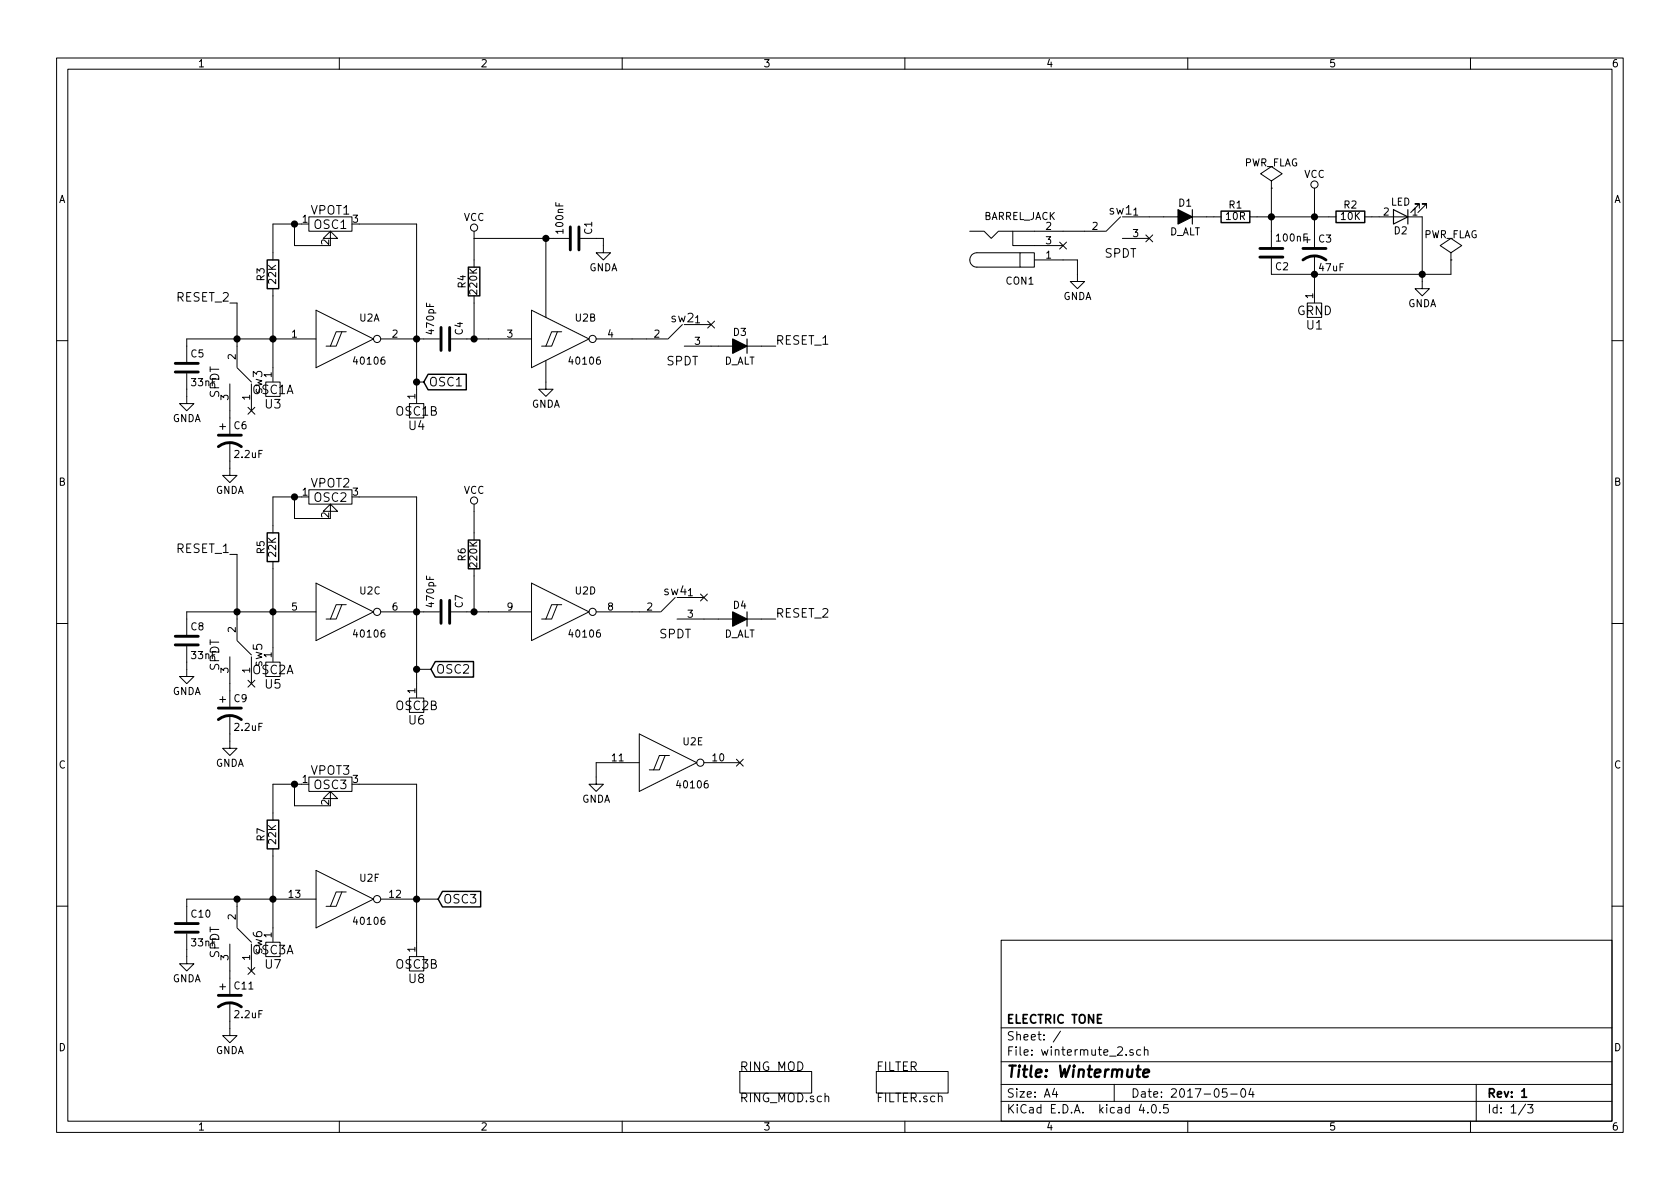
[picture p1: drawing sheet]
<svg xmlns="http://www.w3.org/2000/svg" width="297mm" height="210mm" viewBox="0 0 297 210" stroke-linecap="round" stroke-linejoin="round" font-family="sans-serif">
<g fill="none" stroke="#000" stroke-width=".18">
<path d="M10 10.3h277v189.9h-277zM12 12.2h273v186.1h-273zM60 10.3v1.9M110 10.3v1.9M160 10.3v1.9M210 10.3v1.9M260 10.3v1.9M52.1 39.6v3.8h6.3M53.3 39.6h-5v6.4M54.6 38.3h7.6v2.6h-7.6zM63.5 39.6h10.2v31.7M198.1 38.3l-2.5 2.6"/>
<path d="M198.5 38.3h17.4M221 38.3h15.2M224.8 33.3h.1M224.8 32l1.9-1.3-1.9-1.2-1.9 1.2 1.9 1.3v1.3M224.8 33.3v10.4M232.4 33.3v10.4M241.3 38.3h10.2v12.7h1.2l-1.2 1.3-1.3-1.3h1.3M251 36.8v-.7h-.8h.8l-1.6 1.5M252.2 36.8v-.7h-.7h.7l-1.5 1.5M40.6 53.6h1.3v11.3M48.3 51v16.5M55.9 54.9l10.1 5-10.1 5.1z"/>
<path d="M55.9 59.9h-22.9v4.1M58.4 40.9l-1.3 1.3h2.6l-1.3-1.3v1.3M60.5 58.7l-1.1 2.5h-1M61.2 58.7h-1.8l-1 2.5h-.7M67.3 59.9h10.4M79.8 59.9h14.2M83.8 40.9v6.3M83.8 52.3v7.6M83.8 42.2h16.8M94 54.9l10.1 5-10.1 5.1zM96.5 42.2v13.9M98.6 58.7l-1.1 2.5h-1"/>
<path d="M99.3 58.7h-1.8l-1 2.5h-.7M102.6 42.2h4.1v2.5h1.2l-1.2 1.3-1.3-1.3h1.3M105.4 59.9h12.6M120.6 57.4l-2.5 2.5M121 57.4h4.7M125.1 56.8l1.2 1.2M126.3 56.8l-1.2 1.2M171.4 40.9h2.6l1.3 1.3 1.2-1.3h19M179.1 40.9v2.5h8.9M180.3 44.7h2.6v2.5h-2.6zM180.3 44.7h-7.6a1.27 1.27 0 0 0-1.2 1.3 1.27 1.27 0 0 0 1.2 1.2h7.6M182.9 46h7.6v3.8h1.3l-1.3 1.2-1.3-1.2h1.3"/>
<path d="M187.4 42.8l1.2 1.2M188.6 42.8l-1.2 1.2M198.5 42.2h4.7M202.6 41.5l1.2 1.3M203.8 41.5l-1.2 1.3M224.8 45.7v2.8h31.7v-2.5M230.6 42.4h1M232.4 45.2v8.3M256.5 46h.1M256.5 44.7l1.9-1.3-1.9-1.2-1.9 1.2 1.9 1.3v1.3M10 60.2h2M33 66v5.4h1.3l-1.3 1.2-1.3-1.2h1.3"/>
<path d="M38.9 75.4h1M39.4 74.9v1M40.6 78.2v5.9h1.3l-1.3 1.2-1.2-1.2h1.2M40.6 67.9v8.8M41.9 65l2.5 2.6M43.8 72l1.3 1.2M44.4 67.9v4.7M45.1 72l-1.3 1.2M73.7 67.6h1.2M96.5 63.7v5.1h1.3l-1.3 1.3-1.3-1.3h1.3M121 61.2h16.2M285 60.2h2"/>
<path d="M40.6 98h1.3v15.2M48.3 99.3v17.7M52.1 87.9v3.8h6.3M53.3 87.9h-5v6.3M54.6 86.6h7.6v2.5h-7.6zM58.4 89.1l-1.3 1.3h2.6l-1.3-1.3v1.3M63.5 87.9h10.2v35.5M83.8 89.1v6.4M10 110.3h2M33 114.3v5.3h1.3l-1.3 1.3-1.3-1.3h1.3M40.6 116.1v8.9M41.9 113.3l2.5 2.5"/>
<path d="M44.4 116.1v4.8M55.9 103.1l10.1 5.1-10.1 5.1zM55.9 108.2h-22.9v4.1M60.5 106.9l-1.1 2.6h-1M61.2 106.9h-1.8l-1 2.6h-.7M67.3 108.2h10.4M73.7 118.4h2.5M79.8 108.2h14.2M83.8 100.6v7.6M94 103.1l10.1 5.1-10.1 5.1zM98.6 106.9l-1.1 2.6h-1M99.3 106.9h-1.8l-1 2.6h-.7"/>
<path d="M105.4 108.2h11.3M119.4 105.7l-2.6 2.5M119.7 109.5h17.5M119.7 105.7h4.8M123.9 105l1.2 1.3M125.1 105l-1.2 1.3M285 110.3h2M38.9 123.7h1M39.4 123.2v1M40.6 126.5v5.8h1.3l-1.3 1.3-1.2-1.3h1.2M43.8 120.3l1.3 1.2M45.1 120.3l-1.3 1.2"/>
<path d="M52.1 138.7v3.8h6.3M53.3 138.7h-5v6.3M54.6 137.4h7.6v2.5h-7.6zM58.4 139.9l-1.3 1.3h2.6l-1.3-1.3v1.3M63.5 138.7h10.2v30.4M113 134.9h-7.6v3.8h1.3l-1.3 1.2-1.3-1.2h1.3M113 129.8l10.2 5.1-10.2 5zM117.6 133.6l-1 2.5h-1M118.4 133.6h-1.8l-1 2.5h-.8M124.5 134.9h6.3M130.2 134.3l1.2 1.2M131.4 134.3l-1.2 1.2"/>
<path d="M41.9 159v5M48.3 150.1v16.5M55.9 153.9l10.1 5.1-10.1 5.1zM55.9 159h-22.9v4.1M60.5 157.7l-1.1 2.6h-1M61.2 157.7h-1.8l-1 2.6h-.7M67.3 159h10.2M10 160.2h2M33 165.1v5.3h1.3l-1.3 1.3-1.3-1.3h1.3M38.9 174.5h1M39.4 174v1M40.6 177.3v5.8h1.3l-1.3 1.3-1.2-1.3h1.2"/>
<path d="M40.6 166.9v8.9M41.9 164.1l2.5 2.5M43.8 171.1l1.3 1.2M44.4 166.9v4.8M45.1 171.1l-1.3 1.2M177 166.3h108v32h-108zM285 160.2h2M60 198.3v1.9M110 198.3v1.9M130.8 189.5h12.7v3.8h-12.7zM154.9 189.5h12.7v3.8h-12.7zM160 198.3v1.9"/>
<path d="M177 194.8h108M177 191.8h108M177 187.8h108M177 181.8h108M186.4 192.5l-.3 1h.9M186.8 193v1M187.5 182.3l-1.3 2M197 191.8v3M200.3 185.7a.37 .37 0 0 0-.6 .1l.1 .2 .5 .2 .1 .1-.2 .3-.5-.1M201.7 185.7l-.5-.1-.2 .3v.6l.2 .1 .5-.1M201.8 195.2l-.4 1.1h1M202.3 185.7l.2-.1 .4 .1 .1 .9"/>
<path d="M202.3 185.1v1.5M202.9 196.7v.1M203.8 195.4l.1-.1a.81 .81 0 0 1 .6 .6 .81 .81 0 0 1-.3 .8l-.1 .1a.8 .8 0 0 1-.6-.6 .8 .8 0 0 1 .3-.8zM205.1 196.7v.1M206.5 195.3h-.7l-.1 .7 .2-.1 .5 .1 .2 .2-.1 .5-.2 .1-.6-.1M210 198.3v1.9M216.9 192.5h-.7l-.1 .7 .2-.1 .5 .1 .2 .2-.1 .5-.2 .1-.6-.1M217.6 193.5h1.1M219.5 192.7l.2-.2a.81 .81 0 0 1 .6 .6 .81 .81 0 0 1-.3 .8l-.1 .1a.79 .79 0 0 1-.4-1.3zM221.2 192.5l-.4 1h.9M221.5 193v1M260 198.3v1.9"/>
<path d="M261 191.8v6.5M269.7 195.2l-1.2 2M270.1 195.3h.9l-.5 .6 .5 .1v.7l-.2 .1-.7-.1"/>
<circle cx="232.4" cy="32.6" r=".63"/>
<circle cx="66.7" cy="59.9" r=".63"/>
<circle cx="83.8" cy="40.3" r=".63"/>
<circle cx="104.8" cy="59.9" r=".63"/>
<circle cx="83.8" cy="88.5" r=".63"/>
<circle cx="66.7" cy="108.2" r=".63"/>
<circle cx="104.8" cy="108.2" r=".63"/>
<circle cx="123.8" cy="134.9" r=".63"/>
<circle cx="66.7" cy="159" r=".63"/>
</g>
<path d="M269.1 194h.8" fill="none" stroke="#000" stroke-width=".3"/>
<path d="M202.2 189.8l.9-.2v-.4l-.6-.1-.3 .3v.9l.2 .1 .5-.1" fill="none" stroke="#000" stroke-width=".41"/>
<path d="M215.9 37.3h5.1v2.1h-5.1zM236.2 37.3h5.1v2.1h-5.1zM47.2 46h2.1v5h-2.1zM82.8 47.2h2v5.1h-2zM75.7 66.2h6.7v2.7h-6.7l-.8-1.3zM47.2 94.2h2.1v5.1h-2.1zM82.8 95.5h2v5.1h-2zM77 117h6.7v2.7h-6.7l-.8-1.3zM47.2 145h2.1v5.1h-2.1zM78.2 157.6h6.8v2.8h-6.8l-.7-1.4z" fill="none" stroke="#000" stroke-width=".25"/>
<g fill="#000" stroke="#000" stroke-width=".25">
<circle cx="52.1" cy="39.6" r=".51"/>
<circle cx="224.8" cy="38.3" r=".51"/>
<circle cx="232.4" cy="38.3" r=".51"/>
<circle cx="41.9" cy="59.9" r=".51"/>
<circle cx="48.3" cy="59.9" r=".51"/>
<circle cx="73.7" cy="59.9" r=".51"/>
<circle cx="83.8" cy="59.9" r=".51"/>
<circle cx="96.5" cy="42.2" r=".51"/>
<circle cx="232.4" cy="48.5" r=".51"/>
<circle cx="251.5" cy="48.5" r=".51"/>
<circle cx="73.7" cy="67.6" r=".51"/>
<circle cx="52.1" cy="87.9" r=".51"/>
<circle cx="41.9" cy="108.2" r=".51"/>
<circle cx="48.3" cy="108.2" r=".51"/>
<circle cx="73.7" cy="118.4" r=".51"/>
<circle cx="73.7" cy="108.2" r=".51"/>
<circle cx="83.8" cy="108.2" r=".51"/>
<circle cx="52.1" cy="138.7" r=".51"/>
<circle cx="41.9" cy="159" r=".51"/>
<circle cx="48.3" cy="159" r=".51"/>
<circle cx="73.7" cy="159" r=".51"/>
</g>
<g fill="none" stroke="#000" stroke-width=".51">
<path d="M78 57.9v4.1M79.5 57.9v4.1M100.8 40.1v4.1M102.4 40.1v4.1M222.8 43.9h4M222.8 45.5h4M230.4 46a3.3 3.3 0 0 1 4 0M230.4 43.9h4M31 65.8h4.1M31 64.3h4.1M38.6 79a3.3 3.3 0 0 1 4.1 0M38.6 77h4.1"/>
<path d="M31 114h4.1M31 112.5h4.1M78 106.2v4M79.5 106.2v4M38.6 127.2a3.3 3.3 0 0 1 4.1 0M38.6 125.2h4.1M31 164.8h4.1M31 163.3h4.1M38.6 178a3.3 3.3 0 0 1 4.1 0M38.6 176h4.1"/>
</g>
<path d="M210.8 37.1v2.5M246.4 37.1l2.5 1.2-2.5 1.3zM248.9 37.1v2.5M132.1 59.9v2.6M132.1 108.2v2.5" fill="none" stroke="#000" stroke-width=".2"/>
<path d="M208.3 37.1l2.5 1.2-2.5 1.3zM129.5 59.9l2.6 1.3-2.6 1.3zM129.5 108.2l2.6 1.3-2.6 1.2z" fill="#000" stroke="#000" stroke-width=".2"/>
<text font-size="2.8" x="178" y="190.5">Title: Wintermute</text>
<g font-size="2.1">
<text x="54.9" y="37.9">VPOT1</text>
<text x="55.5" y="40.5">OSC1</text>
<text x="196.1" y="37.9">sw1</text>
<text x="195.3" y="45.6">SPDT</text>
<text x="31.2" y="53.3">RESET_2</text>
<text x="118.6" y="57">sw2</text>
<text x="229.3" y="55.7">GRND</text>
<text x="231.1" y="58.3">U1</text>
<text x="117.8" y="64.6">SPDT</text>
<text x="137.2" y="61">RESET_1</text>
<text x="38.8" y="70.4" transform="rotate(-90 38.8 70.4)">SPDT</text>
<text x="44.6" y="69.7">OSC1A</text>
<text x="46.4" y="69.6" transform="rotate(-90 46.4 69.6)">sw3</text>
<text x="75.8" y="68.3">OSC1</text>
<text x="46.9" y="72.2">U3</text>
<text x="70" y="73.5">OSC1B</text>
<text x="72.3" y="76">U4</text>
<text x="54.9" y="86.2">VPOT2</text>
<text x="55.5" y="88.7">OSC2</text>
<text x="31.2" y="97.8">RESET_1</text>
<text x="117.4" y="105.3">sw4</text>
<text x="116.6" y="112.9">SPDT</text>
<text x="137.2" y="109.2">RESET_2</text>
<text x="38.8" y="118.6" transform="rotate(-90 38.8 118.6)">SPDT</text>
<text x="44.6" y="119.2">OSC2A</text>
<text x="46.4" y="117.8" transform="rotate(-90 46.4 117.8)">sw5</text>
<text x="77.1" y="119.1">OSC2</text>
<text x="46.9" y="121.8">U5</text>
<text x="70" y="125.6">OSC2B</text>
<text x="72.3" y="128.1">U6</text>
<text x="54.9" y="137">VPOT3</text>
<text x="55.5" y="139.5">OSC3</text>
<text x="78.4" y="159.8">OSC3</text>
<text x="38.8" y="169.4" transform="rotate(-90 38.8 169.4)">SPDT</text>
<text x="44.6" y="168.8">OSC3A</text>
<text x="46.4" y="168.6" transform="rotate(-90 46.4 168.6)">sw6</text>
<text x="46.9" y="171.3">U7</text>
<text x="70" y="171.3">OSC3B</text>
<text x="72.3" y="173.8">U8</text>
<text x="178" y="184">Sheet: /</text>
<text x="178" y="181">ELECTRIC TONE</text>
<text x="130.8" y="189.4">RING_MOD</text>
<text x="154.9" y="189.4">FILTER</text>
<text x="178" y="186.7">File: wintermute_2.sch</text>
<text x="130.8" y="194.9">RING_MOD.sch</text>
<text x="154.9" y="194.9">FILTER.sch</text>
<text x="178" y="196.9">KiCad E.D.A. kicad 4.0.5</text>
<text x="178" y="194.1">Size: A4</text>
<text x="200" y="194.1">Date: 2017-05-04</text>
<text x="263" y="194.1">Rev: 1</text>
<text x="263" y="196.9">Id: 1/3</text>
</g>
<g font-size="1.8">
<text x="35" y="11.9">1</text>
<text x="85" y="11.9">2</text>
<text x="135" y="11.9">3</text>
<text x="185" y="11.9">4</text>
<text x="235" y="11.9">5</text>
<text x="285" y="11.9">6</text>
<text x="219.8" y="29.4">PWR_FLAG</text>
<text x="10.4" y="35.9">A</text>
<text x="230.6" y="31.4">VCC</text>
<text x="285.4" y="35.9">A</text>
<text x="53.5" y="39.4">1</text>
<text x="62.4" y="39.4">3</text>
<text x="82" y="39.1">VCC</text>
<text x="99.6" y="41.1" transform="rotate(-90 99.6 41.1)">100nF</text>
<text x="104.7" y="41.4" transform="rotate(-90 104.7 41.4)">C1</text>
<text x="173.8" y="38.9">BARREL_JACK</text>
<text x="184.9" y="40.6">2</text>
<text x="193.1" y="40.6">2</text>
<text x="200.3" y="38.1">1</text>
<text x="200.3" y="41.9">3</text>
<text x="206.7" y="41.6">D_ALT</text>
<text x="208.4" y="36.5">D1</text>
<text x="216.8" y="38.9">10R</text>
<text x="217.3" y="36.8">R1</text>
<text x="237.1" y="38.9">10K</text>
<text x="237.6" y="36.8">R2</text>
<text x="244.6" y="38.1">2</text>
<text x="245.9" y="36.3">LED</text>
<text x="246.5" y="41.4">D2</text>
<text x="249.7" y="38.1">1</text>
<text x="58.2" y="43.3" transform="rotate(-90 58.2 43.3)">2</text>
<text x="104.1" y="47.9">GNDA</text>
<text x="184.9" y="45.7">1</text>
<text x="184.9" y="43.2">3</text>
<text x="225.6" y="47.8">C2</text>
<text x="225.8" y="42.7">100nF</text>
<text x="233.2" y="42.9">C3</text>
<text x="233.3" y="47.9">47uF</text>
<text x="251.6" y="42.1">PWR_FLAG</text>
<text x="46.8" y="49.6" transform="rotate(-90 46.8 49.6)">R3</text>
<text x="48.8" y="50.1" transform="rotate(-90 48.8 50.1)">22K</text>
<text x="82.3" y="50.9" transform="rotate(-90 82.3 50.9)">R4</text>
<text x="84.4" y="51.9" transform="rotate(-90 84.4 51.9)">220K</text>
<text x="177.9" y="50.3">CON1</text>
<text x="187.9" y="53">GNDA</text>
<text x="232.2" y="52.8" transform="rotate(-90 232.2 52.8)">1</text>
<text x="51.6" y="59.7">1</text>
<text x="63.6" y="56.8">U2A</text>
<text x="69.4" y="59.7">2</text>
<text x="76.7" y="58.9" transform="rotate(-90 76.7 58.9)">470pF</text>
<text x="81.8" y="59.2" transform="rotate(-90 81.8 59.2)">C4</text>
<text x="89.7" y="59.7">3</text>
<text x="101.8" y="56.8">U2B</text>
<text x="107.5" y="59.7">4</text>
<text x="115.7" y="59.7">2</text>
<text x="122.9" y="57.1">1</text>
<text x="129.7" y="59.4">D3</text>
<text x="248.9" y="54.3">GNDA</text>
<text x="33.8" y="63.2">C5</text>
<text x="41.7" y="63.5" transform="rotate(-90 41.7 63.5)">2</text>
<text x="62.8" y="64.5">40106</text>
<text x="100.9" y="64.5">40106</text>
<text x="122.9" y="61">3</text>
<text x="127.9" y="64.5">D_ALT</text>
<text x="33.9" y="68.3">33nF</text>
<text x="40.4" y="70.7" transform="rotate(-90 40.4 70.7)">3</text>
<text x="44.2" y="70.7" transform="rotate(-90 44.2 70.7)">1</text>
<text x="48" y="66.7" transform="rotate(-90 48 66.7)">1</text>
<text x="73.4" y="70.6" transform="rotate(-90 73.4 70.6)">1</text>
<text x="30.4" y="74.6">GNDA</text>
<text x="41.4" y="75.9">C6</text>
<text x="93.9" y="72.1">GNDA</text>
<text x="41.6" y="81">2.2uF</text>
<text x="10.4" y="85.9">B</text>
<text x="38" y="87.3">GNDA</text>
<text x="53.5" y="87.6">1</text>
<text x="62.4" y="87.6">3</text>
<text x="82" y="87.3">VCC</text>
<text x="285.4" y="85.9">B</text>
<text x="58.2" y="91.5" transform="rotate(-90 58.2 91.5)">2</text>
<text x="46.8" y="97.9" transform="rotate(-90 46.8 97.9)">R5</text>
<text x="48.8" y="98.4" transform="rotate(-90 48.8 98.4)">22K</text>
<text x="82.3" y="99.2" transform="rotate(-90 82.3 99.2)">R6</text>
<text x="84.4" y="100.1" transform="rotate(-90 84.4 100.1)">220K</text>
<text x="51.6" y="107.9">5</text>
<text x="63.7" y="105.1">U2C</text>
<text x="69.4" y="107.9">6</text>
<text x="76.7" y="107.2" transform="rotate(-90 76.7 107.2)">470pF</text>
<text x="81.8" y="107.4" transform="rotate(-90 81.8 107.4)">C7</text>
<text x="89.7" y="107.9">9</text>
<text x="101.8" y="105.1">U2D</text>
<text x="107.5" y="107.9">8</text>
<text x="114.4" y="107.9">2</text>
<text x="121.6" y="105.4">1</text>
<text x="129.7" y="107.6">D4</text>
<text x="33.8" y="111.4">C8</text>
<text x="41.7" y="111.8" transform="rotate(-90 41.7 111.8)">2</text>
<text x="62.8" y="112.7">40106</text>
<text x="100.9" y="112.7">40106</text>
<text x="121.6" y="109.2">3</text>
<text x="127.9" y="112.7">D_ALT</text>
<text x="33.9" y="116.5">33nF</text>
<text x="40.4" y="119" transform="rotate(-90 40.4 119)">3</text>
<text x="44.2" y="119" transform="rotate(-90 44.2 119)">1</text>
<text x="48" y="116.3" transform="rotate(-90 48 116.3)">1</text>
<text x="30.4" y="122.9">GNDA</text>
<text x="41.4" y="124.1">C9</text>
<text x="73.4" y="122.6" transform="rotate(-90 73.4 122.6)">1</text>
<text x="41.6" y="129.2">2.2uF</text>
<text x="120.8" y="131.8">U2E</text>
<text x="10.4" y="135.9">C</text>
<text x="38" y="135.6">GNDA</text>
<text x="108.3" y="134.6">11</text>
<text x="126" y="134.6">10</text>
<text x="285.4" y="135.9">C</text>
<text x="53.5" y="138.4">1</text>
<text x="58.2" y="142.3" transform="rotate(-90 58.2 142.3)">2</text>
<text x="62.4" y="138.4">3</text>
<text x="102.8" y="141.9">GNDA</text>
<text x="120" y="139.4">40106</text>
<text x="46.8" y="148.7" transform="rotate(-90 46.8 148.7)">R7</text>
<text x="48.8" y="149.2" transform="rotate(-90 48.8 149.2)">22K</text>
<text x="63.6" y="155.9">U2F</text>
<text x="51.1" y="158.7">13</text>
<text x="68.9" y="158.7">12</text>
<text x="33.9" y="162.2">C10</text>
<text x="33.9" y="167.3">33nF</text>
<text x="41.7" y="162.6" transform="rotate(-90 41.7 162.6)">2</text>
<text x="48" y="165.8" transform="rotate(-90 48 165.8)">1</text>
<text x="62.8" y="163.5">40106</text>
<text x="30.4" y="173.7">GNDA</text>
<text x="40.4" y="169.8" transform="rotate(-90 40.4 169.8)">3</text>
<text x="44.2" y="169.8" transform="rotate(-90 44.2 169.8)">1</text>
<text x="73.4" y="168.3" transform="rotate(-90 73.4 168.3)">1</text>
<text x="41.5" y="174.9">C11</text>
<text x="10.4" y="185.9">D</text>
<text x="41.6" y="180">2.2uF</text>
<text x="285.4" y="185.9">D</text>
<text x="38" y="186.4">GNDA</text>
<text x="35" y="199.9">1</text>
<text x="85" y="199.9">2</text>
<text x="135" y="199.9">3</text>
<text x="185" y="199.9">4</text>
<text x="235" y="199.9">5</text>
<text x="285" y="199.9">6</text>
</g>
</svg>
